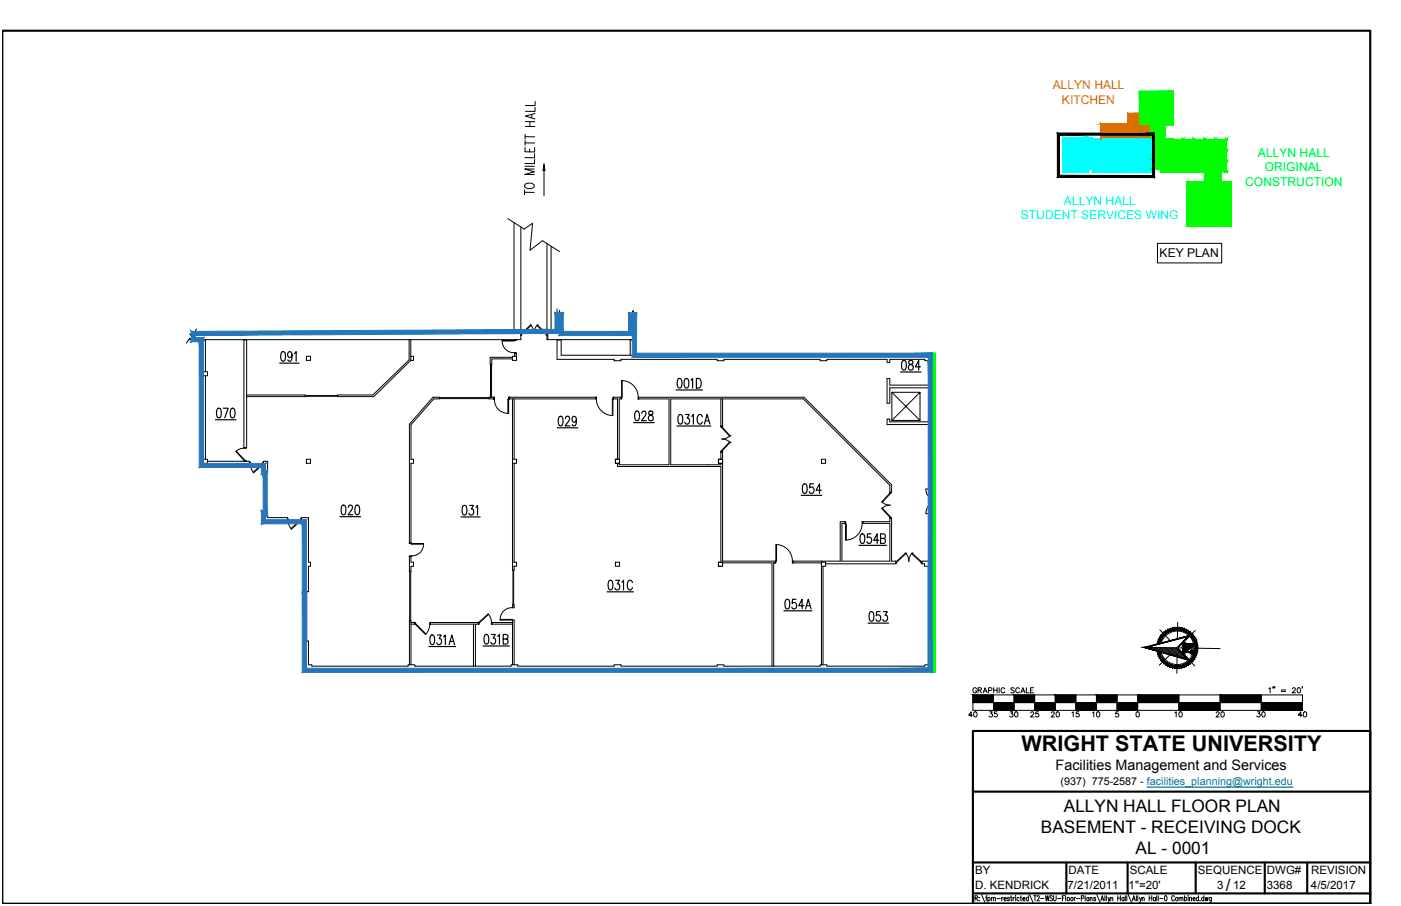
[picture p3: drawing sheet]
<svg xmlns="http://www.w3.org/2000/svg" width="432mm" height="279mm" viewBox="0 0 432 279" stroke-linecap="round" stroke-linejoin="round" font-family="sans-serif">
<!-- layer: A-DOOR -->
<g fill="none" stroke="#000" stroke-width=".31">
<path d="M154.8 105h3.8v.2h-3.8zM154.8 105.2a3.6 3.6 0 0 0 3.8 3.6M163.5 100.2h.1M163.5 100.2l-2.8 2.6 .2 .2 2.8-2.6M163.6 100.2l.7 1.2 .3 1.4 .2-1.4 .8-1.2M165.6 100.2h.1M165.6 100.2l2.8 2.6-.2 .2-2.8-2.6M191.6 117.4h.2v5.1h-.2zM191.6 117.4a5.1 5.1 0 0 1 5.1 5.1M72.8 139.1l2.6 2.8M75.3 138.2l-1.4 .3-1.2 .7 2.6 2.8M152.4 123.1a4.1 4.1 0 0 0 4.1 4.4"/>
<path d="M156.5 123.1v4.4h.3v-4.4M183.8 123.1a5.1 5.1 0 0 0 5.1 5.1M188.7 123.1h.2v5.1h-.2zM222.3 131.7l2.6 2.8M222.4 131.6l2.6 2.8M224.9 136.3l-2.6 2.8M225 134.4h.1M225 136.4h.1M225 136.4l-2.6 2.8M225 134.4l-1.2 .7-1.4 .3 1.4 .2 1.2 .8M274.9 121v8.7M283.6 121l-8.7 8.7h8.7v-8.7h-8.7l8.7 8.7"/>
<path d="M77.2 143.2l.2 1.4 .8 1.2 2.8-2.6M80.8 143l-2.8 2.6M274.3 152l-2.5 2.8 1.2 .7 1.4 .3-1.4 .2-1.2 .8 2.5 2.8 .2-.1-2.6-2.8M274.5 152.1l-2.6 2.8M288.3 154.7a3.8 3.8 0 0 0-2.9 3.7h2.9M288.3 150.8h-2.9a3.8 3.8 0 0 0 2.9 3.7M88.8 160.6l.3 1.4 .7 1.2 2.8-2.6M92.5 160.4l-2.8 2.6M126.7 167.6h3.8v.2h-3.8M130.6 167.8a3.6 3.6 0 0 1-3.9 3.6M239.1 168h.2v5h-.2zM239.1 167.9a5.1 5.1 0 0 1 5.1 5.1"/>
<path d="M260.6 161.5h.2v5.1h-.2zM265.7 161.5a5.1 5.1 0 0 1-5.1 5.1M279.1 170.6h.1M279.1 170.6l-2.8 2.6M279.1 170.5l.8 1.2 .2 1.4M279.2 170.7l-2.8 2.6M281 170.7l2.8 2.6M281.1 170.6h.1M281.1 170.6l2.8 2.6M281.1 170.5l-.7 1.2-.3 1.4M94.3 182.5v15.2M94.5 182.5v15.2"/>
<path d="M128 192.5l3.1 3.2M128.2 192.4l3.1 3.1M132.5 192.5l-.4 1.6-.8 1.4M150.6 189.5l-2.8 2.6M151.5 191.9l-.3-1.4-.8-1.2-2.8 2.6M154.1 191h3.9v.2h-3.9zM158 191v.2M158 187.4a3.6 3.6 0 0 0-3.9 3.6"/>
</g>
<!-- layer: A-EXISTING -->
<g fill="none" stroke="#000" stroke-width=".31">
<path d="M171 97.1h.9l.3 1.3 .2-2.6 .3 1.3h.9M171.7 95.2v7h-2.9v2.5M173 97.1v5.7h21.3v-5.7M193.6 97.1h.9l.3 1.3 .3-2.6 .3 1.3h.9M195.6 97.1v7.6h-27v-1.9h.2M59.6 102.8h100.9M60.6 101.5l-1.1 1.5h-1l.9 1.3h-.9l-1.1 1.5M62 104.7v38.8h15v-1.2h-13M62 104.9h1.3M62.7 114.6h1.3v1.3h-1.3zM63.3 104.7v9.9M63.3 115.9v25.7"/>
<path d="M75.2 104.7v33.3h.8v-33.3M75.2 104.9h.8M94.4 109.9h1.3v1.2h-1.3zM126.1 104.7v6.3l-11.2 10.8h-10.8v.5h11.1l11.4-11.2M126.6 109.9h.9v1.2h-.9M126.6 104.7v6.4M151.2 112.3v10.2M151.5 112.3v10.2M157.9 110.2h-6.8v2.1h.5v-1.6h6.3M157.9 109.9h1.3v1.2h-1.3zM158.6 104.7h.6v.3h-.6zM158.6 108.8h.6v.2h-.6z"/>
<path d="M158.6 109.9v-.9h.5v.9M160.5 103.4h.2v-.6h-.2v1.9h-102.3M168.4 102.8h.2v.6h-.2zM171.7 104.7v6.1h17.6v.4h2.1v-.4h29.6v.4h2.1v-.4h29.7v.4h2.1v-.4h18.5v1h.8v-1h10.8v.4h1.7M171.7 104.9h1.3v4.7h115.3M194.2 104.9h1.3M194.2 104.7v4.9M195.5 104.7v4.9M286.7 109.6v1.9v-1.9M286.7 109.6v1.9zM288.3 111.5h-1.6h1.6M288.3 118.8h-14.1v-2.1h-.8v7.7h.8v-4.8h14.1"/>
<path d="M75.3 138h.6v.2h-.6zM76 121.8h18.1v.5h-18.1M94.1 122.2h10M94.1 122h10M133.4 122.5h2.1v.5h-1.8l-7 8v10.6h.8v1.3h-.8v24.5h-.5v-36.6zM135.5 122.9h15.2M135.5 122.6h15.2M150.7 122.5h1.5v.5h-1.5zM152.2 122.4h.2v.7h-.2zM156.5 123.1h.3M156.8 122.4h.2v.7h-.2zM158 123v52.8h.5v-1.2"/>
<path d="M158.5 123v18.6M183.6 122.5h.2v.6h-.2zM183.6 122.5h-26.6v.5h26.6M188.9 122.5h.2v.6h-.2zM189.1 123h1.2v18.6M189.1 122.5h2.3M191.4 122.5h.2v.6h-.2zM191.4 123h-.6v18.6M196.7 122.5h.2v.6h-.2zM196.9 123h9.3v20.3h-15.4v-.4M196.9 122.5h50.9l27 27v2.3h-.5v-2.1l-26.7-26.7h-40.9v20.3h15.5v-.4M222.1 139.4h.6v-.2h-.6l.1 2.4"/>
<path d="M222.2 123l-.1 8.6h.6v-.2h-.6M222.3 139.1l.1 .1M222.4 131.6l-.1 .1M222.7 123v8.4M222.7 139.4v2.2M288.3 130.1h-14.1v-.9h-.8v1.7h14.9M62.7 141.6h1.3v1.3h-1.3zM75.3 142v.3M75.4 141.9l-.1 .1h.6v.3M77 142.6h.2v.6h-.2zM80.8 143l.2 .2v-.6h.2v.6h-.2M81.2 158.4h1.3v1.2h6.1v1.3h-7.4z"/>
<path d="M81.2 142.3h1.3v3.4h-1.3zM81.7 145.7v12.7M81.9 145.7v12.7M88.6 160h.2v.6h-.2zM92.8 159.6h2.3v13.8h.6v1.2h-.6v7.9h-1.3v-21.6h-1zM92.8 160h-.2v.6l-.1-.2M94.4 141.6h1.3v1.3h-1.3zM158 141.6h1.2v1.3h-1.2M158.5 142.9v30.5M189.7 141.6h1.3v1.3h-1.3zM190.3 142.9v1h31.9v29.5M221.4 141.6h1.3v1.3h-1.3z"/>
<path d="M222.7 142.9v30.2h16.2M253.2 141.6h1.3v1.3h-1.3zM274.3 151.8v.2h.4v-.2M274.3 159.8v-.2h.4v.2M274.3 152l.2 .1M288.3 141.3h-1.6v1.9h1.6M92.6 160.6h.2M126.1 167.4h.6v.2h-.6zM126.1 171.4h.6v.2h-.6zM126.2 171.6h.5v1.8h.8v1.2h-.8v1.6h-.5zM126.3 176.2v15.3M126.6 176.2v15.3"/>
<path d="M126.7 167.6v.2M158 173.4h1.2v1.2h-1.2M158.1 175.8v10.8M158.3 175.8v10.8M189.7 173.4h1.3v1.2h-1.3zM221.4 173.4h1.3v1.2h-1.3zM222.7 173.6h15.2v31.8M238.9 173h.2v.6h-.2zM238.9 173.6h-.4v31.8M244.4 173.1v.5v-.5M244.4 173.6h8.8M253.2 173.4h1.3v1.2h-1.3z"/>
<path d="M253.2 173.1v31.9M253.7 174.6v30.4M260.4 160.9h-1.4v12.2l-14.8-.1v.6h.2v-.6M260.4 161.4h-.9v11.7h14.8v-11.7h-8.4v-.5v.5M260.4 160.9h.2v.6h-.2zM265.9 160.9v.6h-.2v-.6h8.6v-1.1h.5v13.3h1.3v.8h-21.6M276.1 173.2h.2M276.4 173.3l-.1-.1v.6h-.2M283.9 173.2h.2v.6h-.2zM283.9 173.2l-.1 .1M284.1 173.1h4.2h-1.6v1.9v-1.1h-.5v.7h-1.3v-.7h-.8zM286.7 173.1v1.9h1.6h-1.6"/>
<path d="M286.7 173.1v1.9M286.7 175v-1.1v1.1M126.7 192h1.1v.5h-1.1M128.2 192.4l-.4 .1v-.6h.2v.6M132.4 191.9h.3v.6h-.3zM132.7 192.5h14.7M145.9 192.5v12.9M146.5 192.5v12.9M147.4 191.9v.6h.2v-.6l.2 .2M147.6 191.9l-14.9 .1M151.4 191.9h.2v.6h-.2zM158 186.6h.5v.8h-.5z"/>
<path d="M158 192h-6.4v.5h6.4M126.2 205v-13.5h.5v13.5M158 205v-13.8h.5v13.8M286.7 204.8v1.9v-1.9v1.9v-1.9v1.9v-1.9h1.6zM286.7 205h-1.7v.4h-30.1v-.4h-2.1v.4h-29.7v-.4h-2.1v.4h-29.6v-.4h-2.1v.4h-29.7v-.4h-2.1v.4h-29.6v-.4h-2.1v.4h-29.7v-.4h-1v-7.3h-1.3v9h192.8M286.7 206.7h1.6"/>
</g>
<!-- layer: ROOM-NUMBER -->
<g fill="none" stroke="#000" stroke-width=".36">
<path d="M86.2 112h5.9M86.8 108.6l.6-.2a2.02 2.02 0 0 1 0 3h-.2a2.29 2.29 0 0 1-.4-2.8zM90 109.4a.78 .78 0 0 1-.7 .9 .87 .87 0 0 1-.7-1.1 .87 .87 0 0 1 1.1-.6 2.29 2.29 0 0 1-.3 2.8l-.6-.2-.1-.2M90.7 109l.6-.6v3M209 116.9l.6-.2a2.02 2.02 0 0 1 0 3h-.3a1.77 1.77 0 0 1-.5-2.4zM211.1 116.9l.6-.2a2.02 2.02 0 0 1 0 3h-.2a1.77 1.77 0 0 1-.6-2.4zM212.9 117.3l.6-.6v3M214.6 116.7h.8a1.81 1.81 0 0 1 0 3h-.8zM277.5 114.7h6.4M278.2 111.3l.5-.1a1.77 1.77 0 0 1 .5 2.4l-.2 .4-.5 .1a2.32 2.32 0 0 1-.3-2.8zM280.2 111.3v.8a1.18 1.18 0 0 1 1.1 .6 1.18 1.18 0 0 1-.1 1.3 .92 .92 0 0 1-1.3-.7 .92 .92 0 0 1 1.1-1l.2-.2a.62 .62 0 0 0-.3-.9zM283.7 113.1h-1.6l1.1-1.9v2.9"/>
<path d="M66.4 129.4h6.4M67 126l.6-.1a2.02 2.02 0 0 1 0 3h-.2a1.77 1.77 0 0 1-.6-2.4zM68.8 125.9h1.5l-1 3M71.3 126l.5-.1a2.02 2.02 0 0 1 0 3h-.2a1.77 1.77 0 0 1-.5-2.4zM171.7 131.9h6.4M172.4 128.5l.5-.1a2.02 2.02 0 0 1 0 2.9h-.2a1.77 1.77 0 0 1-.5-2.4zM174.3 129.1l.1-.4a.68 .68 0 0 1 1-.2 .68 .68 0 0 1 0 1l-1.2 1.8h1.4M177.7 129.4a.78 .78 0 0 1-.8 .8 .87 .87 0 0 1-.6-1 .87 .87 0 0 1 1-.7 2.66 2.66 0 0 1 0 2.7l-.5 .1-.4-.4M195.3 130.3h6.3M195.9 126.9l.6-.1a2.02 2.02 0 0 1 0 2.9h-.3a2.29 2.29 0 0 1-.3-2.8zM197.8 127.5l.1-.4a.68 .68 0 0 1 1-.2 .68 .68 0 0 1 .1 1l-1.3 1.8h1.5M200.1 126.9v.9a1.08 1.08 0 0 1 1.1 .7 1.08 1.08 0 0 1-.4 1.2 .93 .93 0 0 1-1-.9 .93 .93 0 0 1 1.1-.9l.2-.1a.63 .63 0 0 0-.3-1z"/>
<path d="M208.4 120.3h8.1M208.6 131.4h10.5M209.3 128l.5-.2a2.02 2.02 0 0 1 0 3h-.2a2.29 2.29 0 0 1-.3-2.8zM211.3 127.8h1.1l-.6 1.1a.87 .87 0 0 1 .7 1.2 .87 .87 0 0 1-1.3 .4l-.1-.3M213.2 128.4l.5-.6v3M216.5 128.5a.83 .83 0 0 0-1.1-.7 .83 .83 0 0 0-.5 1.1v.8a.83 .83 0 0 0 .5 1.1 .83 .83 0 0 0 1.1-.7M217.1 130.8l.8-3 .9 3M217.4 129.8h1.1M104.8 159.3h6.4M105.5 155.9l.5-.1a1.77 1.77 0 0 1 .5 2.4l-.2 .4-.5 .1a2.32 2.32 0 0 1-.3-2.8zM107.4 156.5l.4-.7 .6 .1 .2 .4-.3 1-1 1.4h1.4M109.7 155.9l.5-.1a1.77 1.77 0 0 1 .6 2.4l-.3 .4-.5 .1a2.32 2.32 0 0 1-.3-2.8z"/>
<path d="M142.1 159.4h5.9M142.7 156l.6-.1a1.77 1.77 0 0 1 .5 2.4l-.2 .4-.5 .1a2.32 2.32 0 0 1-.4-2.8zM144.7 155.9h1.2l-.6 1.1a.86 .86 0 0 1 .7 1.2 .86 .86 0 0 1-1.4 .3l-.1-.2M146.6 156.4l.6-.5v2.9M247 152.8h6.3M247.6 149.3l.5-.1a2.02 2.02 0 0 1 0 3h-.2a1.77 1.77 0 0 1-.5-2.4zM250.7 149.2h-1.1l-.1 1.3a.94 .94 0 0 1 1.5 .5 .94 .94 0 0 1-1.1 1.2l-.5-.6M253.1 151.2h-1.6l1.1-2v3M187.7 179.1l.6-.1a2.02 2.02 0 0 1 0 2.9h-.2a2.29 2.29 0 0 1-.4-2.8zM189.7 179h1.2l-.6 1.1a.87 .87 0 0 1 .7 1.2 .87 .87 0 0 1-1.4 .3l-.1-.3M191.7 179.5l.5-.5v2.9M194.9 179.7a.83 .83 0 0 0-1-.7 .83 .83 0 0 0-.6 1.1v.7a.83 .83 0 0 0 .6 1.1 .83 .83 0 0 0 1-.7"/>
<path d="M264.7 168.2h8.6M265.4 164.8l.5-.2a2.02 2.02 0 0 1 0 3h-.2a1.77 1.77 0 0 1-.5-2.4zM268.4 164.6h-1l-.1 1.3a.94 .94 0 0 1 1.4 .5 .94 .94 0 0 1-1 1.2l-.5-.6M270.9 166.6h-1.6l1-2v3M271.4 166l1.3-.1 .2-.4-.2-.7-1.3-.2v3h1a.81 .81 0 0 0 .5-.8 .81 .81 0 0 0-.5-.8M132.2 199.4h8.2M132.8 196l.5-.2a1.77 1.77 0 0 1 .6 2.4l-.2 .4-.6 .2a2.32 2.32 0 0 1-.3-2.8zM134.8 195.8h1.2l-.7 1.1a.86 .86 0 0 1 .7 1.2 .86 .86 0 0 1-1.3 .4l-.1-.3M136.7 196.4l.6-.6v3M138.4 198.8l.9-3 .8 3M138.7 197.8h1.1M148.9 199.2h8.1"/>
<path d="M149.5 195.8l.5-.1a2.02 2.02 0 0 1 0 2.9h-.2a2.29 2.29 0 0 1-.3-2.8zM151.5 195.7h1.2l-.7 1.1a.87 .87 0 0 1 .7 1.2 .87 .87 0 0 1-1.3 .3l-.1-.3M153.4 196.2l.5-.5v2.9M155.1 197.1l1.3-.2 .2-.4-.2-.7-1.3-.1v2.9h.9a.82 .82 0 0 0 .6-.8 .82 .82 0 0 0-.6-.7M187.1 182.5h8.1M241.6 188.4h8.7M242.2 184.9l.6-.1a1.77 1.77 0 0 1 .5 2.4l-.2 .4-.5 .2a2.32 2.32 0 0 1-.4-2.9zM245.3 184.8h-1.1l-.1 1.3a.95 .95 0 0 1 1.5 .5 .95 .95 0 0 1-1 1.2l-.6-.6M247.7 186.8h-1.5l1-2v3M248.3 187.8l.8-3 .9 3M248.6 186.8h1M267.5 192.2h6.4"/>
<path d="M268.2 188.8l.5-.2a2.02 2.02 0 0 1 0 3h-.2a1.77 1.77 0 0 1-.5-2.4zM271.2 188.6h-1l-.1 1.3a.94 .94 0 0 1 1.4 .5 .94 .94 0 0 1-1 1.2l-.5-.6M272.3 188.6h1.2l-.7 1.2a.85 .85 0 0 1 .7 1.2 .85 .85 0 0 1-1.4 0"/>
</g>
<!-- layer: TUNNEL -->
<path d="M156.5 67.4l5.1 3.2 2.6-1.8-.8 8.4 3.8-3 5.3 3.4M158.4 68.6v34.2M160.5 70v32.8M168.6 75.1v27.7M169.8 75.9v26.3" fill="none" stroke="#000" stroke-width=".31"/>
<!-- layer: A-NOTE -->
<g fill="none" stroke="#000" stroke-width=".31">
<path d="M161.9 39h3M161.9 37.5h3M163.3 37.5v1.5M163.9 35.3v1.1M164.9 35l-3 .8 3 .9M164.9 33.1v1.3l-3-.1M164.9 31.3v1.3l-2.9-.1M161.7 59.3h2.9M161.7 58.6v1.4M161.8 51.3h2.9M161.8 56.9a2.07 2.07 0 0 1 2.9 .2 1.63 1.63 0 0 1-2.9 .6zM161.8 45.4v1.4l3 .1v-1.4"/>
<path d="M161.8 44.1h3M161.8 43.3v1.5M161.8 42.2h3M161.9 41.4l-.1 1.5M163.2 46v.8M164.7 52.1h-3l3 .9-3 .8h3M164.7 49.2v1.3l-2.9-.1M164.8 47.4l-.1 1.3-2.9-.1M167.7 50.8v9.5"/>
</g>
<path d="M167.7 50.8l.3 1.8h-.6z" fill="#000" stroke="#000" stroke-width=".31"/>
<!-- layer: SQ FT - Allyn Hall Original Construction -->
<g fill="#0f0" stroke="#0f0" stroke-width=".31">
<path d="M367.9 42.9h.2z"/>
<path d="M364.6 42.9h.2z"/>
<path d="M365.8 56.2h5.4z"/>
<path d="M287 182.6v24.3h1.3zM287 182.6h1.3v24.3z"/>
<path d="M287.2 108.9h1.1v1.1zM287.2 108.9l1.1 39.5v-38.4zM287.2 108.9l1.1 39.5-1.2-.1zM287.1 148.3l1.2 23.1v-23zM287.1 148.3l1.2 23.1-1.3 11.2zM288.3 171.4l-1.3 11.2h1.3z"/>
<path d="M287.7 206.1v1.2l.6-1.2zM288.3 206.1v1.2h-.6z"/>
<path d="M351.2 28.2l10.3 6.8v-6.8zM351.2 28.2l10.3 6.8h-10.3z"/>
<path d="M351.3 35l10.2 3.3v-3.3zM351.3 35l10.2 3.3h-10.2z"/>
<path d="M354.7 38.3l6.8 .2zM354.7 38.3l6.8 .2z"/>
<path d="M354.7 38.5l4.4 4.4v-4.4zM354.7 38.5l4.4 4.4h-4.4z"/>
<path d="M354.7 42.9h6.7zM354.7 42.9h6.7z"/>
<path d="M374.6 42.9l.2 .2zM374.6 42.9l.2 .2z"/>
<path d="M371.2 42.9l.2 .2zM371.2 42.9l.2 .2z"/>
<path d="M367.9 42.9l.2 .2zM367.9 42.9l.2 .2z"/>
<path d="M364.6 42.9l.2 .2zM364.6 42.9l.2 .2z"/>
<path d="M354.8 42.9l6.6 .2v-.2zM354.8 42.9l6.6 .2h-6.6z"/>
<path d="M367.9 43.1h10zM364.8 43.1h13.1z"/>
<path d="M354.8 43.1h10zM354.8 43.1h10z"/>
<path d="M354.8 43.1h23.1zM354.8 43.1h23.1z"/>
<path d="M354.7 43.1l23.2 3.1v-3.1zM354.7 43.1l23.2 3.1h-23.2z"/>
<path d="M354.7 46.2l23.4 .2v-.2zM354.7 46.2l23.4 .2h-23.4z"/>
<path d="M354.7 46.4l23.2 .1zM354.7 46.4l23.2 .1z"/>
<path d="M354.4 46.5l23.5 .6v-.6zM354.4 46.5l23.5 .6h-23.5z"/>
<path d="M354.6 47.1l23.3 1.4v-1.4zM354.6 47.1l23.3 1.4h-23.3z"/>
<path d="M354.1 48.5l23.8 1.1v-1.1zM354.1 48.5l23.8 1.1h-23.8z"/>
<path d="M354.1 49.6h24zM354.1 49.6h24z"/>
<path d="M354.6 49.6l23.5 .2v-.2zM354.6 49.6l23.5 .2h-23.5z"/>
<path d="M354.6 49.8l23.3 .5v-.5zM354.6 49.8l23.3 .5h-23.3z"/>
<path d="M354.7 50.3l23.2 1.9v-1.9zM354.7 50.3l23.2 1.9h-23.2z"/>
<path d="M357.9 52.2l20 .7v-.7zM357.9 52.2l20 .7h-20z"/>
<path d="M357.9 52.9l18.4 .2v-.2zM357.9 52.9l18.4 .2h-18.4z"/>
<path d="M371.2 53.1l5.1 3.1v-3.1zM371.2 53.1l5.1 3.1h-5.1z"/>
<path d="M371.2 56.2h8.2zM371.2 56.2h8.2z"/>
<path d="M365.8 56.2l13.6 13.6v-13.6zM365.8 56.2l13.6 13.6h-13.6z"/>
</g>
<g fill="#2776bb" stroke="#2776bb" stroke-width=".31">
<path d="M193.7 96.4h2.5l-1.2 1.3z"/>
<path d="M195 97.7l-.2 12.5 1.3-1.3zM195 97.7l1.2-1.3-.1 12.5z"/>
<path d="M193.7 96.4l1.3 7.1v-5.8zM193.7 96.4l1.3 7.1-1.3-1.3zM172.3 103.5h22.7l-1.3-1.3zM172.3 103.5l1.3-1.3h20.1zM172.3 97.7v5.8l1.3-1.3zM172.3 97.7l1.3-1.3v5.8zM171.1 96.4l1.2 1.3 1.3-1.3z"/>
<path d="M171.1 96.4l1.2 6.4v-5.1zM171.1 96.4l1.2 6.4-1.2-1.2zM168.8 102.8h3.5l-1.2-1.2zM168.8 101.6h2.3l-2.3 1.2zM60.2 103.5l108.6-.7v-1.2zM59 102.2l109.8-.6-108.6 1.9zM59 102.2l1.2 1.9v-.6zM59 102.2l1.2 1.9-1.2 1.3zM60.2 104.1l-1.2 1.3 3.7-1.3zM59 105.4l3.7-1.3-1.3 1.3zM62.7 104.1l-1.3 1.3 1.3 37.5zM61.4 105.4l1.3 37.5-1.3 1.3zM62.7 142.9l-1.3 1.3 15.6-1.3zM61.4 144.2l15.6-1.3v1.3zM77 142.9v1.3l4.8-1.3zM77 144.2l4.8-1.3-1.2 1.3zM81.8 142.9l-1.2 1.3 1.2 .8zM80.6 144.2l1.2 .8-1.2 1.3zM81.8 145l-1.2 1.3 1.8-1.3zM80.6 146.3l1.8-1.3-1.3 1.3zM82.4 145l-1.3 1.3 1.3 12.7zM81.1 146.3l1.3 12.7-1.3-1.3zM81.1 157.7l.7 1.3h.6zM80.6 157.7h.5l.7 1.3zM80.6 157.7l1.2 2.6v-1.3zM80.6 157.7l1.2 2.6-1.2 1.2zM81.8 160.3l-1.2 1.2 13.8-1.2zM80.6 161.5l13.8-1.2-1.2 1.2zM94.4 160.3l-1.2 1.2 1.2 21zM93.2 161.5l1.2 21h-1.2zM93.2 182.5l1.2 23.6v-23.6zM93.2 182.5l1.2 23.6-1.3 1.2zM94.4 206.1l-1.3 1.2 192.9-1.2zM93.1 207.3l192.9-1.2 1.3 1.2zM286.1 111.2l-.1 94.9 1.3 1.2zM286.1 111.2h1.3l-.1 96.1zM286.1 110.2v1h1.3zM286.1 110.2l1.3-1.3v2.3zM194.8 110.2h91.3l1.3-1.3zM194.8 110.2l1.3-1.3h91.3z"/>
</g>
<!-- layer: BORDER -->
<path d="M.7 9.5h421.6v269.2h-421.6zM299.9 225.4h122.4v53.3h-122.4zM299.9 244.1h122.4M299.9 266h122.4M300 275.5h122.3M328.7 266v9.5M347.5 266v9.5M368.5 266v9.5M389.8 266v9.5M402.9 266v9.5" fill="none" stroke="#000" stroke-width=".66"/>
<!-- layer: Graphic Scale -->
<g fill="none" stroke="#000" stroke-width=".31">
<path d="M299.9 214.3h101.5v4.8h-101.5zM299.9 216.7h101.5M306.2 214.3v4.8M312.5 214.3v4.8M318.9 214.3v4.8M325.2 214.3v4.8M331.6 214.3v4.8M337.9 214.3v4.8M344.3 214.3v4.8M344.7 219.5h-.8v.7a.57 .57 0 0 1 .8 0 .57 .57 0 0 1-.1 .8 .57 .57 0 0 1-.8-.2M350.3 219.6l.3-.1a.82 .82 0 0 1 .6 .8 .82 .82 0 0 1-.6 .8l-.3-.1-.2-.6zM350.6 214.3v4.8"/>
<path d="M363.3 214.3v4.8M376 214.3v4.8M388.7 214.3v4.8M391.1 212.4l.4-.3v1.6M392.4 211.9l-.1 .4M392.9 211.9l-.1 .4M394.9 212.8h1.3M394.9 213.2h1.3M398.3 212.5l.2-.3 .4-.1 .4 .4-1 1.2h1M400 212.2a.73 .73 0 0 1 .8 .7 .73 .73 0 0 1-.8 .7l-.2-.6zM401.4 211.9l-.1 .4"/>
</g>
<g fill="#000" stroke="#000" stroke-width=".31">
<path d="M299.9 214.3l6.3 2.4v-2.4zM299.9 214.3l6.3 2.4h-6.3z"/>
<path d="M306.2 216.7l6.3 2.4v-2.4zM306.2 216.7l6.3 2.4h-6.3z"/>
<path d="M312.5 214.3l6.4 2.4v-2.4zM312.5 214.3l6.4 2.4h-6.4z"/>
<path d="M318.9 216.7l6.3 2.4v-2.4zM318.9 216.7l6.3 2.4h-6.3z"/>
<path d="M325.2 214.3l6.4 2.4v-2.4zM325.2 214.3l6.4 2.4h-6.4z"/>
<path d="M331.6 216.7l6.3 2.4v-2.4zM331.6 216.7l6.3 2.4h-6.3z"/>
<path d="M337.9 214.3l6.4 2.4v-2.4zM337.9 214.3l6.4 2.4h-6.4z"/>
<path d="M344.3 216.7l6.3 2.4v-2.4zM344.3 216.7l6.3 2.4h-6.3z"/>
<path d="M350.6 214.3l12.7 2.4v-2.4zM350.6 214.3l12.7 2.4h-12.7z"/>
<path d="M363.3 216.7l12.7 2.4v-2.4zM363.3 216.7l12.7 2.4h-12.7z"/>
<path d="M376 214.3l12.7 2.4v-2.4zM376 214.3l12.7 2.4h-12.7z"/>
<path d="M388.7 216.7l12.7 2.4v-2.4zM388.7 216.7l12.7 2.4h-12.7z"/>
</g>
<!-- layer: BORDER-NOTE -->
<path d="M353.5 242.8h45" fill="none" stroke="#007095" stroke-width=".36"/>
<g fill="none" stroke="#000" stroke-width=".31">
<path d="M300.5 277l.7-.1v-.6l-.7-.1v1.6M300.9 277l.4 .8M301.8 276.7h.1M301.8 277.6v.2zM302.5 275.9l1.1 2.4M303.8 276.7h.4M304.3 276.2l-.3 .3v1.3M304.5 277l.1-.2a.46 .46 0 0 1 .6 .5 .46 .46 0 0 1-.6 .4l-.1-.1M304.5 276.7v1.6M305.5 277l.3-.3 .3 .1 .1 1M305.5 276.7v1.1M306.2 277l.3-.3 .2 .1 .1 1"/>
<path d="M307.3 277.1h1M308.7 276.7v1.1M309.2 276.7l-.3 .1-.2 .4M309.5 277.2h.6l-.1-.4a.47 .47 0 0 0-.5 .5 .47 .47 0 0 0 .5 .4l.1-.1M311.1 277l-.2-.3-.4 .3 .6 .3v.4l-.4 .1-.2-.2M311.5 276.7h.4M311.6 276.2v1.3l.3 .3M312.2 276.7v1.1M312.7 276.7l-.3 .1-.2 .4M313 276.3h.1M313 276.7v1.1M314.1 277l-.1-.2a.46 .46 0 0 0-.6 .5 .46 .46 0 0 0 .6 .4l.1-.1"/>
<path d="M314.5 276.7h.3M314.6 276.2v1.3l.3 .3M315.2 277.2h.7l-.1-.4a.47 .47 0 0 0-.6 .5 .47 .47 0 0 0 .6 .4l.1-.1M317 277l-.2-.2a.44 .44 0 0 0-.6 .5 .44 .44 0 0 0 .8 .3M317 276.2v1.6M317.3 275.9l1.1 2.4M318.6 276.2h.8M319 276.2v1.6M319.7 276.6l.1-.3 .3-.1 .2 .5-.7 1.1h.8M320.7 277.1h1.1M322.2 276.2l.3 1.6 .3-1.6 .3 1.6 .2-1.6M324.4 276.4l-.3-.2-.5 .2 .1 .4 .5 .2a.42 .42 0 0 1 .1 .7 .42 .42 0 0 1-.7-.1"/>
<path d="M324.7 276.2l.1 1.4 .3 .2 .3-.2 .1-1.4M326 277.1h1M327.4 277h.5M328.2 276.2h-.8v1.6M328.5 276.2v1.6M331.1 276.7v1.1M331.5 276.7l-.4 .5M331.8 277.1h1M333.3 277l.7-.1v-.6l-.7-.1v1.6M334.5 276.2v1.6M335.6 277l-.1-.2a.46 .46 0 0 0-.6 .5 .46 .46 0 0 0 .6 .4l.1-.1M335.6 276.7v1.1"/>
<path d="M336 277l.3-.3 .3 .1v1M336 276.7v1.1M337.7 277l-.6-.2v.3l.6 .5-.2 .2-.4-.2M338 275.9l1.1 2.4M339.3 277.8l.4-1.6 .5 1.6M339.5 277.3h.5M340.5 276.2v1.6M341 276.2v1.6M341.5 276.7l.3 1.1 .4-1.1M341.8 277.8l-.4 .5M342.4 277l.2-.3 .3 .1 .1 1M342.4 276.7v1.1"/>
<path d="M344.5 277h.8M344.5 276.2v1.6M345.3 276.2v1.6M346.4 277l-.1-.2a.47 .47 0 0 0-.6 .5 .47 .47 0 0 0 .6 .4l.1-.1M346.4 276.7v1.1M346.8 276.2v1.6M347.3 276.2v1.6M347.7 275.9l1 2.4M349 277.8l.4-1.6 .5 1.6M349.2 277.3h.5M350.2 276.2v1.6M350.7 276.2v1.6"/>
<path d="M351.2 276.7l.3 1.1 .4-1.1M351.5 277.8l-.4 .5M352.1 277l.2-.3 .3 .1 .1 1M352.1 276.7v1.1M354.2 277h.8M354.2 276.2v1.6M355 276.2v1.6M356.1 277l-.1-.2a.47 .47 0 0 0-.6 .5 .47 .47 0 0 0 .6 .4l.1-.1M356.1 276.7v1.1M356.5 276.2v1.6M357 276.2v1.6M357.4 277.1h1"/>
<path d="M359.1 276.3l.1-.1a.92 .92 0 0 1 0 1.6l-.2-.3zM362 276.6a.44 .44 0 0 0-.6-.4 .44 .44 0 0 0-.3 .6v.4a.44 .44 0 0 0 .3 .6 .44 .44 0 0 0 .6-.4M363.4 277l.3-.3 .2 .1 .1 1M363.4 276.7v1.1M364 277l.3-.3 .3 .1v1M365.1 277l.1-.2a.47 .47 0 0 1 .6 .5 .47 .47 0 0 1-.6 .4l-.1-.1M365.1 276.2v1.6M366.1 276.3h.1M366.2 276.7v1.1M366.6 277l.3-.3 .3 .1v1M366.6 276.7v1.1M367.7 277.2h.7l-.1-.4a.47 .47 0 0 0-.6 .5 .47 .47 0 0 0 .6 .4l.1-.1"/>
<path d="M369.4 277l-.1-.2a.47 .47 0 0 0-.6 .5 .47 .47 0 0 0 .6 .4l.1-.1M369.4 276.2v1.6M369.9 277.6v.1M371 277l-.1-.2a.46 .46 0 0 0-.5 .5 .46 .46 0 0 0 .5 .4l.1-.1M371 276.2v1.6M371.4 276.7l.3 1.1 .2-1.1 .2 1.1 .2-1.1M373.4 276.7l-.1 1.5h-.4M373.4 277l-.2-.2a.44 .44 0 0 0-.5 .5 .44 .44 0 0 0 .7 .3"/>
<circle cx="329.3" cy="277.2" r=".48"/>
<circle cx="330.4" cy="277.2" r=".48"/>
<circle cx="362.7" cy="277.2" r=".47"/>
</g>
<!-- layer: NORTH -->
<g fill="#000" stroke="#000" stroke-width=".31">
<path d="M364.7 198.6l.1 .6zM364.8 198.2v.2zM365.1 198.6v.2zM364.7 201l.1 .6zM366.3 198.6h1.3l-1 1.5zM367.4 201l.1 .4zM367.5 200.6l.2 .6z"/>
<path d="M364.7 199.9l.2 1.2 .1-1.4zM365 199.7l.3 1.4h-.4z"/>
<path d="M364.7 198.6l.1 .6zM364.7 198.6l.1 .6z"/>
<path d="M364.7 198.5l.1 .7zM364.7 198.5l.1 .7z"/>
<path d="M364.7 198.5l.1 .6zM364.7 198.5l.1 .6z"/>
<path d="M364.7 198.4l.1 .7zM364.7 198.4l.1 .7z"/>
<path d="M364.7 198.3l.1 .7zM364.7 198.3l.1 .7z"/>
<path d="M364.7 198.2l.1 .8zM364.7 198.2l.1 .8zM364.7 198.2l.2 .7zM364.7 198.2l.2 .7z"/>
<path d="M364.7 198.2l.2 .7zM364.7 198.2l.2 .7z"/>
<path d="M364.7 198.2l.2 .7zM364.8 198.2l.1 .7z"/>
<path d="M364.8 198.2l.1 .7zM364.8 198.2l.1 .7z"/>
<path d="M364.8 198.2l.1 .6zM364.8 198.2l.1 .6z"/>
<path d="M364.8 198.2l.1 .6zM364.8 198.2l.1 .6z"/>
<path d="M364.8 198.2l.1 .2zM364.8 198.2l.1 .2zM364.8 198.2v.2z"/>
<path d="M364.7 199.2h.2zM364.7 198.2v1zM364.7 198.2v1zM364.7 198.2h.2z"/>
<path d="M364.9 198.5v.3zM364.9 198.4v.4z"/>
<path d="M364.9 198.5v.3zM364.9 198.5v.3z"/>
<path d="M364.9 198.5v.3zM364.9 198.5v.3z"/>
<path d="M364.9 198.5v.3zM364.9 198.5v.3z"/>
<path d="M364.9 198.5v.3zM364.9 198.5v.3z"/>
<path d="M364.9 198.5v.3zM364.9 198.5v.3zM364.9 198.5l.1 .3zM364.9 198.5l.1 .3z"/>
<path d="M364.9 198.5l.1 .3zM364.9 198.6l.1 .2z"/>
<path d="M365.2 198.6h2.5zM365.2 198.6h2.5zM367.7 198.6v.7zM367.7 198.7v.6zM365.4 200.9l2.3-1.6zM365.2 201l2.5-1.7zM365.2 201h2zM365.2 201h2z"/>
<path d="M364.9 198.6l.1 .2zM365 198.6v.2z"/>
<path d="M365 198.6v.2zM365 198.6v.2z"/>
<path d="M365 198.6v.2zM365 198.6v.2zM365 198.6v.2zM365 198.6v.2z"/>
<path d="M365 198.6v.2zM365 198.6l.1 .2z"/>
<path d="M365 198.6l.1 .2zM365 198.6l.1 .2z"/>
<path d="M365 198.6l.1 .2zM365.1 198.6v.2zM365.1 198.6v.2z"/>
<path d="M365 199.7l.3 1.3v-1.5zM365.3 199.5l.3 1.3-.3 .2z"/>
<path d="M365.1 198.6v.2zM365.1 198.6l.1 .2z"/>
<path d="M365.1 198.6l.1 .2zM365.2 198.6v.2z"/>
<path d="M365.2 198.6v.2zM365.2 198.6v.2z"/>
<path d="M365.2 198.6v.2l1.1-.2zM365.2 198.8l1.1-.2v.2z"/>
<path d="M365.3 199.5l.3 1.3 .7-2zM366.3 198.8l.3 1.3-1 .7z"/>
<path d="M356.6 200.9l.8-.1-.6 .8zM357.4 200.8l-.6 .8 .7-.2zM356.8 201.6l.7-.2-.5 .9zM357.5 201.4l-.5 .9 .7-.3zM357 202.3l.7-.3-.3 .9zM357.7 202l-.3 .9 .6-.3zM357.4 202.9l.6-.3-.2 .9zM358 202.6l-.2 .9 .6-.4zM357.8 203.5l.6-.4-.2 1zM358.4 203.1l-.2 1 .6-.5zM358.2 204.1l.6-.5-.1 1zM358.8 203.6l-.1 1 .5-.6zM359.2 204l.1 1-.6-.4zM359.2 204l.1 1 .4-.6zM359.7 204.4l.2 1-.6-.4zM359.7 204.4l.2 1 .4-.7zM360.3 204.7l.3 1-.7-.3zM360.3 204.7l.3 1 .3-.7zM360.9 205l.4 .9-.7-.2zM360.9 205l.4 .9 .2-.7zM361.5 205.2l.5 .8-.7-.1zM361.5 205.2l.5 .8 .1-.7zM362.1 205.3l.6 .8-.7-.1zM362.1 205.3l.6 .8v-.7z"/>
<path d="M362.7 205.4l.7 .7h-.7zM362.7 205.4l.7 .7v-.8zM363.4 205.3l.7 .7-.7 .1zM363.4 205.3l.7 .7-.1-.8zM364 205.2l.8 .6-.7 .2zM364 205.2l.8 .6-.2-.7zM364.6 205.1l.9 .4-.7 .3zM364.6 205.1l.9 .4-.3-.7zM365.2 204.8l.9 .4-.6 .3zM365.2 204.8l.9 .4-.4-.7zM365.7 204.5l1 .3-.6 .4zM365.7 204.5l1 .3-.5-.6zM366.2 204.2l1 .1-.5 .5zM366.2 204.2l1 .1-.5-.5zM366.7 203.8h1l-.5 .5zM367.1 203.3l-.4 .5h1zM367.1 203.3l1-.1-.4 .6zM367.5 202.8l-.4 .5 1-.1zM367.5 202.8l1-.2-.4 .6zM367.8 202.3l-.3 .5 1-.2zM367.8 202.3l1-.3-.3 .6zM368.1 201.7l-.3 .6 1-.3zM368.1 201.7l.8-.4-.1 .7zM368.2 201.1l-.1 .6 .8-.4zM368.2 201.1l.9-.5-.2 .7zM368.3 200.5l-.1 .6 .9-.5zM368.3 200.5l.8-.6v.7zM368.4 199.9l-.1 .6 .8-.6zM368.4 199.9l.7-.7v.7zM368.4 199.3v.6l.7-.7zM369 198.5l.1 .7-.7 .1zM368.3 198.6l.1 .7 .6-.8zM368.8 197.8l.2 .7-.7 .1zM368.1 198l.2 .6 .5-.8zM368.6 197.2l.2 .6-.7 .2zM367.9 197.5l.2 .5 .5-.8zM368.2 196.5l.4 .7-.7 .3zM367.6 196.9l.3 .6 .3-1zM367.8 196l.4 .5-.6 .4zM367.2 196.4l.4 .5 .2-.9zM367.4 195.4l.4 .6-.6 .4zM366.8 195.9l.4 .5 .2-1zM366.8 194.9l.6 .5-.6 .5zM366.8 194.9l-.4 .6 .4 .4zM366.3 194.5l.5 .4-.4 .6zM366.3 194.5l-.4 .6 .5 .4zM365.7 194.2l.6 .3-.4 .6zM365.7 194.2l-.4 .6 .6 .3zM365 193.9l.7 .3-.4 .6zM365 193.9l-.2 .7 .5 .2zM364.3 193.7l.7 .2-.2 .7zM364.3 193.7l-.1 .7 .6 .2zM363.7 193.5l.6 .2-.1 .7zM363.7 193.5l-.2 .8 .7 .1zM362.9 193.5h.8l-.2 .8zM362.9 193.5v.7l.6 .1zM362.2 193.5h.7v.7zM362.2 193.5l.1 .8 .6-.1zM361.5 193.6l.7-.1 .1 .8zM361.5 193.6l.2 .8 .6-.1zM360.8 193.8l.7-.2 .2 .8zM360.8 193.8l.2 .7 .7-.1zM360.1 194.1l.7-.3 .2 .7zM360.1 194.1l.4 .7 .5-.3zM359.5 194.5l.6-.4 .4 .7zM359.5 194.5l.4 .6 .6-.3zM358.9 194.9l.6-.4 .4 .6zM358.9 194.9l.5 .5 .5-.3zM358.4 195.4l.5-.5 .5 .5zM358.4 195.4l.5 .5 .5-.5zM358.4 195.4l.5 .5h-1zM357.9 195.9l.6 .5 .4-.5zM357.9 195.9l.6 .5-1 .1zM357.5 196.5l.6 .4 .4-.5zM357.5 196.5l.6 .4-1 .2zM357.1 197.1l.7 .3 .3-.5zM357.1 197.1l.7 .3-.9 .4zM356.9 197.8l.7 .2 .2-.6zM356.9 197.8l.7 .2-.9 .5zM356.7 198.5l.7 .2 .2-.7z"/>
<path d="M364.7 200.6l.1 1zM364.7 200.6l.1 1z"/>
<path d="M364.7 199.9l.1 1.2zM364.7 199.9l.2 1.2z"/>
<path d="M365.3 201h1.9zM365.3 201.1l1.9-.1v.2z"/>
<path d="M352.5 199.6l13.9 4.1 .1-.2zM352.5 199.6h.8l13.2 3.9zM352.5 199.6h.8l13.6-3.7zM353.3 199.6l13.6-3.7-.8 .5zM366.1 196.4l-3.1 3.4 3.9-3.9zM362.7 199.8l3.4-3.4-3.1 3.4zM362.7 199.8l3.8 3.7-3.5-3.7zM362.7 199.8l3.8 3.7-.1 .1z"/>
<path d="M367.6 198.6l-1 1.5 1.1-.8zM367.6 198.6l.1 .7z"/>
<path d="M367.2 201v.2zM367.2 201v.2z"/>
<path d="M367.5 200.6h.2zM367.7 200.6v1zM367.6 200.7l.1 .9zM367.5 201.6h.2z"/>
<path d="M367.2 201v.2zM367.2 201l.1 .2z"/>
<path d="M367.2 201l.1 .2zM367.3 201v.2z"/>
<path d="M367.3 201v.2zM367.3 201v.2z"/>
<path d="M367.3 201v.2zM367.3 201l.1 .2zM367.3 201l.1 .2zM367.3 201l.1 .2z"/>
<path d="M367.3 201l.1 .2zM367.4 201v.2zM367.4 201v.2zM367.4 201v.2z"/>
<path d="M367.4 201v.2zM367.4 201v.2z"/>
<path d="M367.4 201v.2zM367.4 201v.2zM367.4 201v.2zM367.4 201v.2z"/>
<path d="M367.4 201v.2zM367.4 201l.1 .2z"/>
<path d="M367.4 201l.1 .2zM367.4 201l.1 .3z"/>
<path d="M367.4 201l.1 .3zM367.4 201l.1 .3z"/>
<path d="M367.4 201l.1 .3zM367.4 201l.1 .3z"/>
<path d="M367.4 201l.1 .3zM367.4 201l.1 .3z"/>
<path d="M367.4 201l.1 .3zM367.4 201l.1 .4zM367.4 201l.1 .4z"/>
<path d="M367.5 201l.1 .6zM367.4 201l.2 .6z"/>
<path d="M367.5 201l.1 .6zM367.5 201l.1 .6z"/>
<path d="M367.5 200.9l.1 .7zM367.5 200.9l.1 .7z"/>
<path d="M367.5 200.9l.1 .7zM367.5 200.9l.1 .7z"/>
<path d="M364.8 201.2l2.4-.1zM364.8 201.1h2.4zM364.8 201.1v.5zM364.8 201.1v.5zM364.6 201.6h.2zM364.6 199.9v1.7zM364.6 199.9l.1 1.6zM364.6 199.9l1.6-1.1zM364.7 200l1.8-1.3zM365.2 198.8l1.3-.1zM365.2 198.7h1.3z"/>
<path d="M367.5 200.9l.1 .7zM367.5 200.9l.2 .7z"/>
<path d="M367.5 201.4l.1 .2zM367.5 201.4l.1 .2z"/>
<path d="M367.5 201.4l.1 .2zM367.5 201.4l.1 .2z"/>
<path d="M367.5 200.9l.2 .7zM367.5 200.9l.2 .7z"/>
<path d="M367.5 200.9l.2 .7zM367.5 200.9l.2 .7z"/>
<path d="M367.5 200.8l.2 .8zM367.5 200.8l.2 .8z"/>
<path d="M367.5 200.8l.2 .7zM367.5 200.8l.2 .7z"/>
<path d="M367.5 200.7l.2 .7zM367.5 200.7l.2 .7z"/>
<path d="M367.5 200.7l.2 .6zM367.5 200.7l.2 .6z"/>
<path d="M367.5 200.6l.2 .6zM367.5 200.6l.2 .6z"/>
</g>
<g fill="none" stroke="#000" stroke-width=".31">
<path d="M352.9 199.6l12 .2M353.1 199.6v.1M353.4 199.6l.2 .2M353.9 199.7l.3 .3M354.2 199.7l.5 .5M354.6 199.7l.7 .6M355 199.7l.8 .8M355.4 199.7l.9 .9M355.8 199.7l1.1 1.1M356.2 199.7l1.2 1.2M356.6 199.7l1.4 1.4M357 199.7l1.5 1.5"/>
<path d="M357.4 199.7l1.6 1.7M357.5 194.2l3.3 3.4M357.8 199.7l1.8 1.9M357.9 198.4a5.2 5.2 0 0 1 8-2.8 5.2 5.2 0 0 1-.1 8.5 5.2 5.2 0 0 1-8-3.1M358.2 199.7l1.9 2M358.6 199.7l2.1 2.2-3.4 3.3M359 199.7l2.2 2.3M359.4 199.7l2.3 2.5M359.7 199.7l2.6 2.6M360.1 199.7l2.7 2.8M360.5 199.8l2.8 2.9M360.9 199.8l3 3"/>
<path d="M361.3 199.8l3.1 3.2M361.7 199.8l3.3 3.3M362.1 199.8l3.4 3.5M362.5 199.8l3.5 3.6M363 191.9l-.1 5.2M366.9 199.9l9.1 .1M368.4 194.4l-3.4 3.3M362.8 202.5l-.1 5.2M364.9 202l3.3 3.3M367.2 201h.1"/>
</g>
<!-- layer: SQ FT - KITCHEN -->
<g fill="#dd6e00" stroke="#dd6e00" stroke-width=".31">
<path d="M351 42.9h3.7z"/>
<path d="M349.8 42.9l1.2 .1z"/>
<path d="M347.7 35l3.6 3.2v-3.2zM347.7 35l3.6 3.2h-3.6z"/>
<path d="M339.3 38.2l12 .1zM339.3 38.2l12 .1z"/>
<path d="M339.3 38.3l15.4 .1zM339.3 38.3l15.4 .1z"/>
<path d="M339.3 38.4l15.4 3.6v-3.6zM339.3 38.4l15.4 3.6h-15.5z"/>
<path d="M339.3 42l15.4 .9v-.9zM339.3 42l15.4 .9h-15.4z"/>
<path d="M339.3 42.9h11.7zM339.3 42.9h11.7z"/>
</g>
<!-- layer: SQ FT - STUDENT SERVICES WING -->
<g fill="#0ff" stroke="#0ff" stroke-width=".31">
<path d="M351 42.9h3.7z"/>
<path d="M327.6 42.4l7.8 .2v-.2zM327.6 42.4l7.8 .2h-7.8z"/>
<path d="M327.6 42.6l9 .3v-.3zM327.6 42.6l9 .3h-9z"/>
<path d="M351 42.9l3.7 .1zM351 42.9l3.7 .1z"/>
<path d="M327.6 42.9l22.2 .1zM327.6 42.9l22.2 .1z"/>
<path d="M327.6 43l27.1 3.5v-3.5zM327.6 43l27.1 3.5h-27.1z"/>
<path d="M327.6 46.5l26.8 .6v-.6zM327.6 46.5l26.8 .6h-26.8z"/>
<path d="M327.6 47.1l27 1.4v-1.4zM327.6 47.1l27 1.4h-27z"/>
<path d="M327.6 48.5l26.5 1.1v-1.1zM327.6 48.5l26.5 1.1h-26.5z"/>
<path d="M327.6 49.6l27 .7v-.7zM327.6 49.6l27 .7h-27z"/>
<path d="M327.6 50.3l27.1 1.9v-1.9zM327.6 50.3l27.1 1.9h-27.1z"/>
<path d="M327.6 52.2h27.1zM327.6 52.2h27.1z"/>
<path d="M336.8 52.2l17.9 .9v-.9zM336.8 52.2l17.9 .9h-17.9z"/>
<path d="M327.6 52.2l7.8 .9v-.9zM327.6 52.2l7.8 .9h-7.8z"/>
<path d="M351.1 43l3.7-.2zM350.9 42.8h3.9zM350.9 42.8l.2 .3zM350.9 42.8l.2 .3zM349.7 43.1h1.4zM349.7 43.1l1.2-.1zM349.9 42.9l-.2 .1zM336.6 43l13.3-.1zM336.6 42.9h13.3z"/>
</g>
<circle cx="336.6" cy="42.9" r=".18" fill="#0ff"/>
<path d="M336.5 42.7l.1 .2zM336.5 42.7l.1-.1v.3zM335.3 42.7l1.3-.1zM335.4 42.6h1.2l-1.3 .1zM335.3 42.5v.2zM335.3 42.5l.1-.2v.3zM327.7 42.5l7.7-.2zM327.6 42.3h7.8zM327.6 42.3l.1 10.8zM327.6 42.3v10.9zM327.7 53.1l-.1 .1 7.8-.1zM327.6 53.2h7.9zM335.4 52.2l.1 1zM335.4 52.2l.1 1zM335.4 52.2h1.4zM335.5 52.3l1.3-.1zM336.8 52.2v.9zM336.7 52.3v.9zM336.8 53.1l-.1 .1 18-.1zM336.7 53.2h18.1zM354.7 52.2l.1 1zM354.7 52.2l.1 1zM354.7 50.3l.1 1.9zM354.7 50.3l.1-.1v2zM354.6 50.3l.2-.1zM354.6 50.3l.2-.1zM354.6 49.6v.7zM354.6 49.6l.1-.1v.7zM354 49.6l.7-.1zM354.1 49.5h.6l-.7 .1zM354 48.5v1.1zM354 48.5l.1 1zM354 48.5h.6zM354.1 48.6h.6zM354.6 47.2l.1 1.4zM354.6 47.2l.1-.1v1.5zM354.3 47.2l.4-.1zM354.3 47.2l.4-.1zM354.3 46.4v.8zM354.3 46.4l.1 .7zM354.3 46.4h.4zM354.4 46.5h.4zM354.7 43l.1 3.5zM354.7 43l.1 3.5zM354.7 43l.1 .2zM354.7 43l.1 .2zM354.7 42.9l.1 .3zM354.7 42.9l.1 .3z" fill="#0ff" stroke="#0ff" stroke-width=".31"/>
<!-- layer: SQ FT - KITCHEN -->
<circle cx="339.3" cy="42.9" r=".18" fill="#dd6e00"/>
<g fill="#dd6e00" stroke="#dd6e00" stroke-width=".31">
<path d="M339.2 42.1l.2 .8zM339.4 42v.9z"/>
<path d="M339.2 38.4l.1 3.6zM339.2 38.4l.1 3.6z"/>
<path d="M339.2 38.1l.2 .4zM339.2 38.1l.2 .4zM339.2 38.1h8.4zM339.4 38.2h8.3zM347.6 34.9l.1 3.3zM347.6 34.9l.1 3.3zM347.6 34.9h3.7zM347.7 35l3.6-.1z"/>
</g>
<path d="M339.2 38.4l.1 .1" fill="none" stroke="#dd6e00" stroke-width=".31"/>
<!-- layer: SQ FT - Allyn Hall Original Construction -->
<g fill="#0f0" stroke="#0f0" stroke-width=".31">
<path d="M351.3 34.9l-.1 .1z"/>
<path d="M354.6 38.3l.1 4.6zM354.6 38.3l.1 4.6z"/>
<path d="M351.3 38.4l3.4-.1zM351.3 38.3h3.4z"/>
<path d="M351.3 35l.1 3.3zM351.3 35l.1 3.3z"/>
</g>
<circle cx="351.2" cy="35" r=".18" fill="#0f0"/>
<g fill="#0f0" stroke="#0f0" stroke-width=".31">
<path d="M351.2 28.1h10.3zM351.2 28.3l10.3-.2zM361.5 28.1v10.4zM361.4 28.3l.1 10.2zM359.2 38.5h2.3zM359.1 38.4h2.3zM359.1 38.4l.1 4.4zM359.1 38.4v4.6zM359.2 42.8l-.1 .2 2.4-.2zM359.1 43l2.4-.2zM361.5 42.8l-.1 .2zM361.4 43v.1zM361.5 43l-.1 .1 3.1-.1zM361.4 43.1h3.2zM364.5 42.8l.1 .3zM364.5 42.8l.1 .3zM364.5 42.8h.3zM364.6 43l.2-.2zM364.8 42.8l-.1 .2zM364.7 43v.1zM364.7 43.1l3.1-.1zM364.7 43.1h3.3zM367.8 42.8l.2 .3zM367.8 42.8l.2 .3zM367.8 42.8h.4zM368 43l.2-.2zM368 43l.2-.2zM368 43v.1zM368 43.1l3.2-.1zM368 43.1h3.3zM371.2 42.8l.1 .3zM371.2 42.8l.1 .3zM371.2 42.8h.3zM371.3 43l.2-.2zM371.5 42.8l-.1 .2zM371.4 43v.1zM371.4 43.1l3.1-.1zM371.4 43.1h3.2zM374.5 42.8l.1 .3zM374.5 42.8l.1 .3zM374.5 42.8h.3zM374.6 43l.2-.2zM374.8 42.8l-.1 .2zM374.7 43v.1zM374.8 43l-.1 .1 3.1-.1zM374.7 43.1h3.3zM377.8 42.8l.2 .3zM377.8 42.8l.2 .3zM377.8 42.8h.4zM378 43l.2-.2zM378.2 42.8v.4zM378 43l.2 .2zM378 43l.2 .2zM377.9 43l.1 .2zM377.9 43l.1 3.2zM377.9 43v3.3zM377.9 46.3l.3-.1zM377.9 46.3l.3-.1zM378 46.3l.2 .2v-.3zM378 46.3l.2 .2zM378 46.3l.2 .2zM377.9 46.3l.1 .2zM377.9 46.3l.1 3.2zM377.9 46.3v3.3zM378 49.5l-.1 .1 .3-.1zM377.9 49.6l.3-.1zM378.2 49.5v.3zM378 49.6l.2 .2zM378 49.7l.2 .1zM377.9 49.7l.1 .1zM377.9 49.7l.1 3.1zM377.9 49.7v3.3zM377.9 53l.3-.2zM377.9 53l.3-.2zM378 53l.2 .2v-.4zM378 53l.2 .2zM377.8 53.2h.4zM377.8 53.2l.2-.2zM377.8 53v.2zM377.8 53l.2-.2zM376.4 53l1.6-.2zM376.3 52.8h1.7zM376.3 52.8l.1 3.3zM376.3 52.8v3.4zM376.4 56.1l-.1 .1 3.2-.1zM376.3 56.2l3.2-.1zM379.5 56.1v13.8zM379.3 56.2l.2 13.7zM372.4 69.9h7.1zM372.4 69.7h6.9zM371.6 69.9l.8-.2zM371.6 69.7h.8zM365.7 69.9l5.9-.2zM365.7 69.9l5.9-.2zM365.7 56.1v13.8zM365.7 56.1l.2 13.6zM365.7 56.1h5.5zM365.9 56.2h5.4zM371.2 53.2l.1 3zM371.3 53v3.2zM370.4 53.2l.9-.2zM370.4 53h.9zM357.8 53.2l12.6-.2zM357.8 53.2l12.6-.2zM357.8 52.3v.9zM357.8 52.3l.2-.2v.9zM354.8 52.3l3.2-.2zM354.8 52.1h3.2z"/>
<path d="M351.1 28.2l.2 6.8zM351.1 28.2l.2 6.8z"/>
</g>
<!-- layer: 0 -->
<path d="M356.8 75h19.7v6.1h-19.7z" fill="none" stroke="#000" stroke-width=".31"/>
<path d="M355.2 41.7v12.4l.6 .7zM355.2 41.7l.6-.6v13.7zM326.5 41.6l28.7 .1 .6-.6zM325.9 41l29.9 .1-29.3 .5zM325.9 41l.6 13.1v-12.5zM325.9 41l.6 13.1-.6 .6zM326.5 54.1l-.6 .6 29.3-.6zM325.9 54.7l29.3-.6 .6 .7z" fill="#000" stroke="#000" stroke-width=".31"/>
<text font-size="6.7" x="314.9" y="231.6">WRIGHT STATE UNIVERSITY</text>
<g font-size="5.3">
<text x="327.9" y="250.6">ALLYN HALL FLOOR PLAN</text>
<text x="320.8" y="257">BASEMENT - RECEIVING DOCK</text>
<text x="350" y="263.3">AL - 0001</text>
<text x="377.8" y="274.9">/</text>
</g>
<g font-size="4.4">
<text x="298.4" y="214.8">GRAPHIC SCALE</text>
<text x="297.4" y="222.2">40</text>
<text x="303.7" y="222.2">35</text>
<text x="310.1" y="222.2">30</text>
<text x="316.4" y="222.2">25</text>
<text x="322.8" y="222.2">20</text>
<text x="329.1" y="222.2">15</text>
<text x="335.5" y="222.2">10</text>
<text x="360.9" y="222.2">10</text>
<text x="373.6" y="222.2">20</text>
<text x="386.3" y="222.2">30</text>
<text x="399" y="222.2">40</text>
<text x="325.4" y="237.5">Facilities Management and Services</text>
</g>
<g font-size="3.7" fill="#dd6e00">
<text x="324.4" y="27.5">ALLYN HALL</text>
<text x="327.3" y="32">KITCHEN</text>
</g>
<g font-size="3.7" fill="#0f0">
<text x="387.7" y="48.3">ALLYN HALL</text>
<text x="389.8" y="52.8">ORIGINAL</text>
<text x="383.8" y="57.3">CONSTRUCTION</text>
</g>
<g font-size="3.7" fill="#0ff">
<text x="327.9" y="63.1">ALLYN HALL</text>
<text x="314.6" y="67.6">STUDENT SERVICES WING</text>
</g>
<text font-size="3.7" x="357.4" y="79.2">KEY PLAN</text>
<g font-size="3.5">
<text x="300.5" y="269.5">BY</text>
<text x="329.3" y="269.5">DATE</text>
<text x="348.2" y="269.5">SCALE</text>
<text x="369.2" y="269.5">SEQUENCE</text>
<text x="390.4" y="269.5">DWG#</text>
<text x="404.1" y="269.5">REVISION</text>
<text x="300.5" y="274.2">D. KENDRICK</text>
<text x="329" y="274.2">7/21/2011</text>
<text x="347.9" y="274.2">1&quot;=20'</text>
<text x="375.1" y="274.2">3</text>
<text x="380.1" y="274.2">12</text>
<text x="390.4" y="274.2">3368</text>
<text x="404.1" y="274.2">4/5/2017</text>
</g>
<text font-size="3.3" x="326.9" y="242.1">(937) 775-2587 - facilities_planning@wright.edu</text>
</svg>
